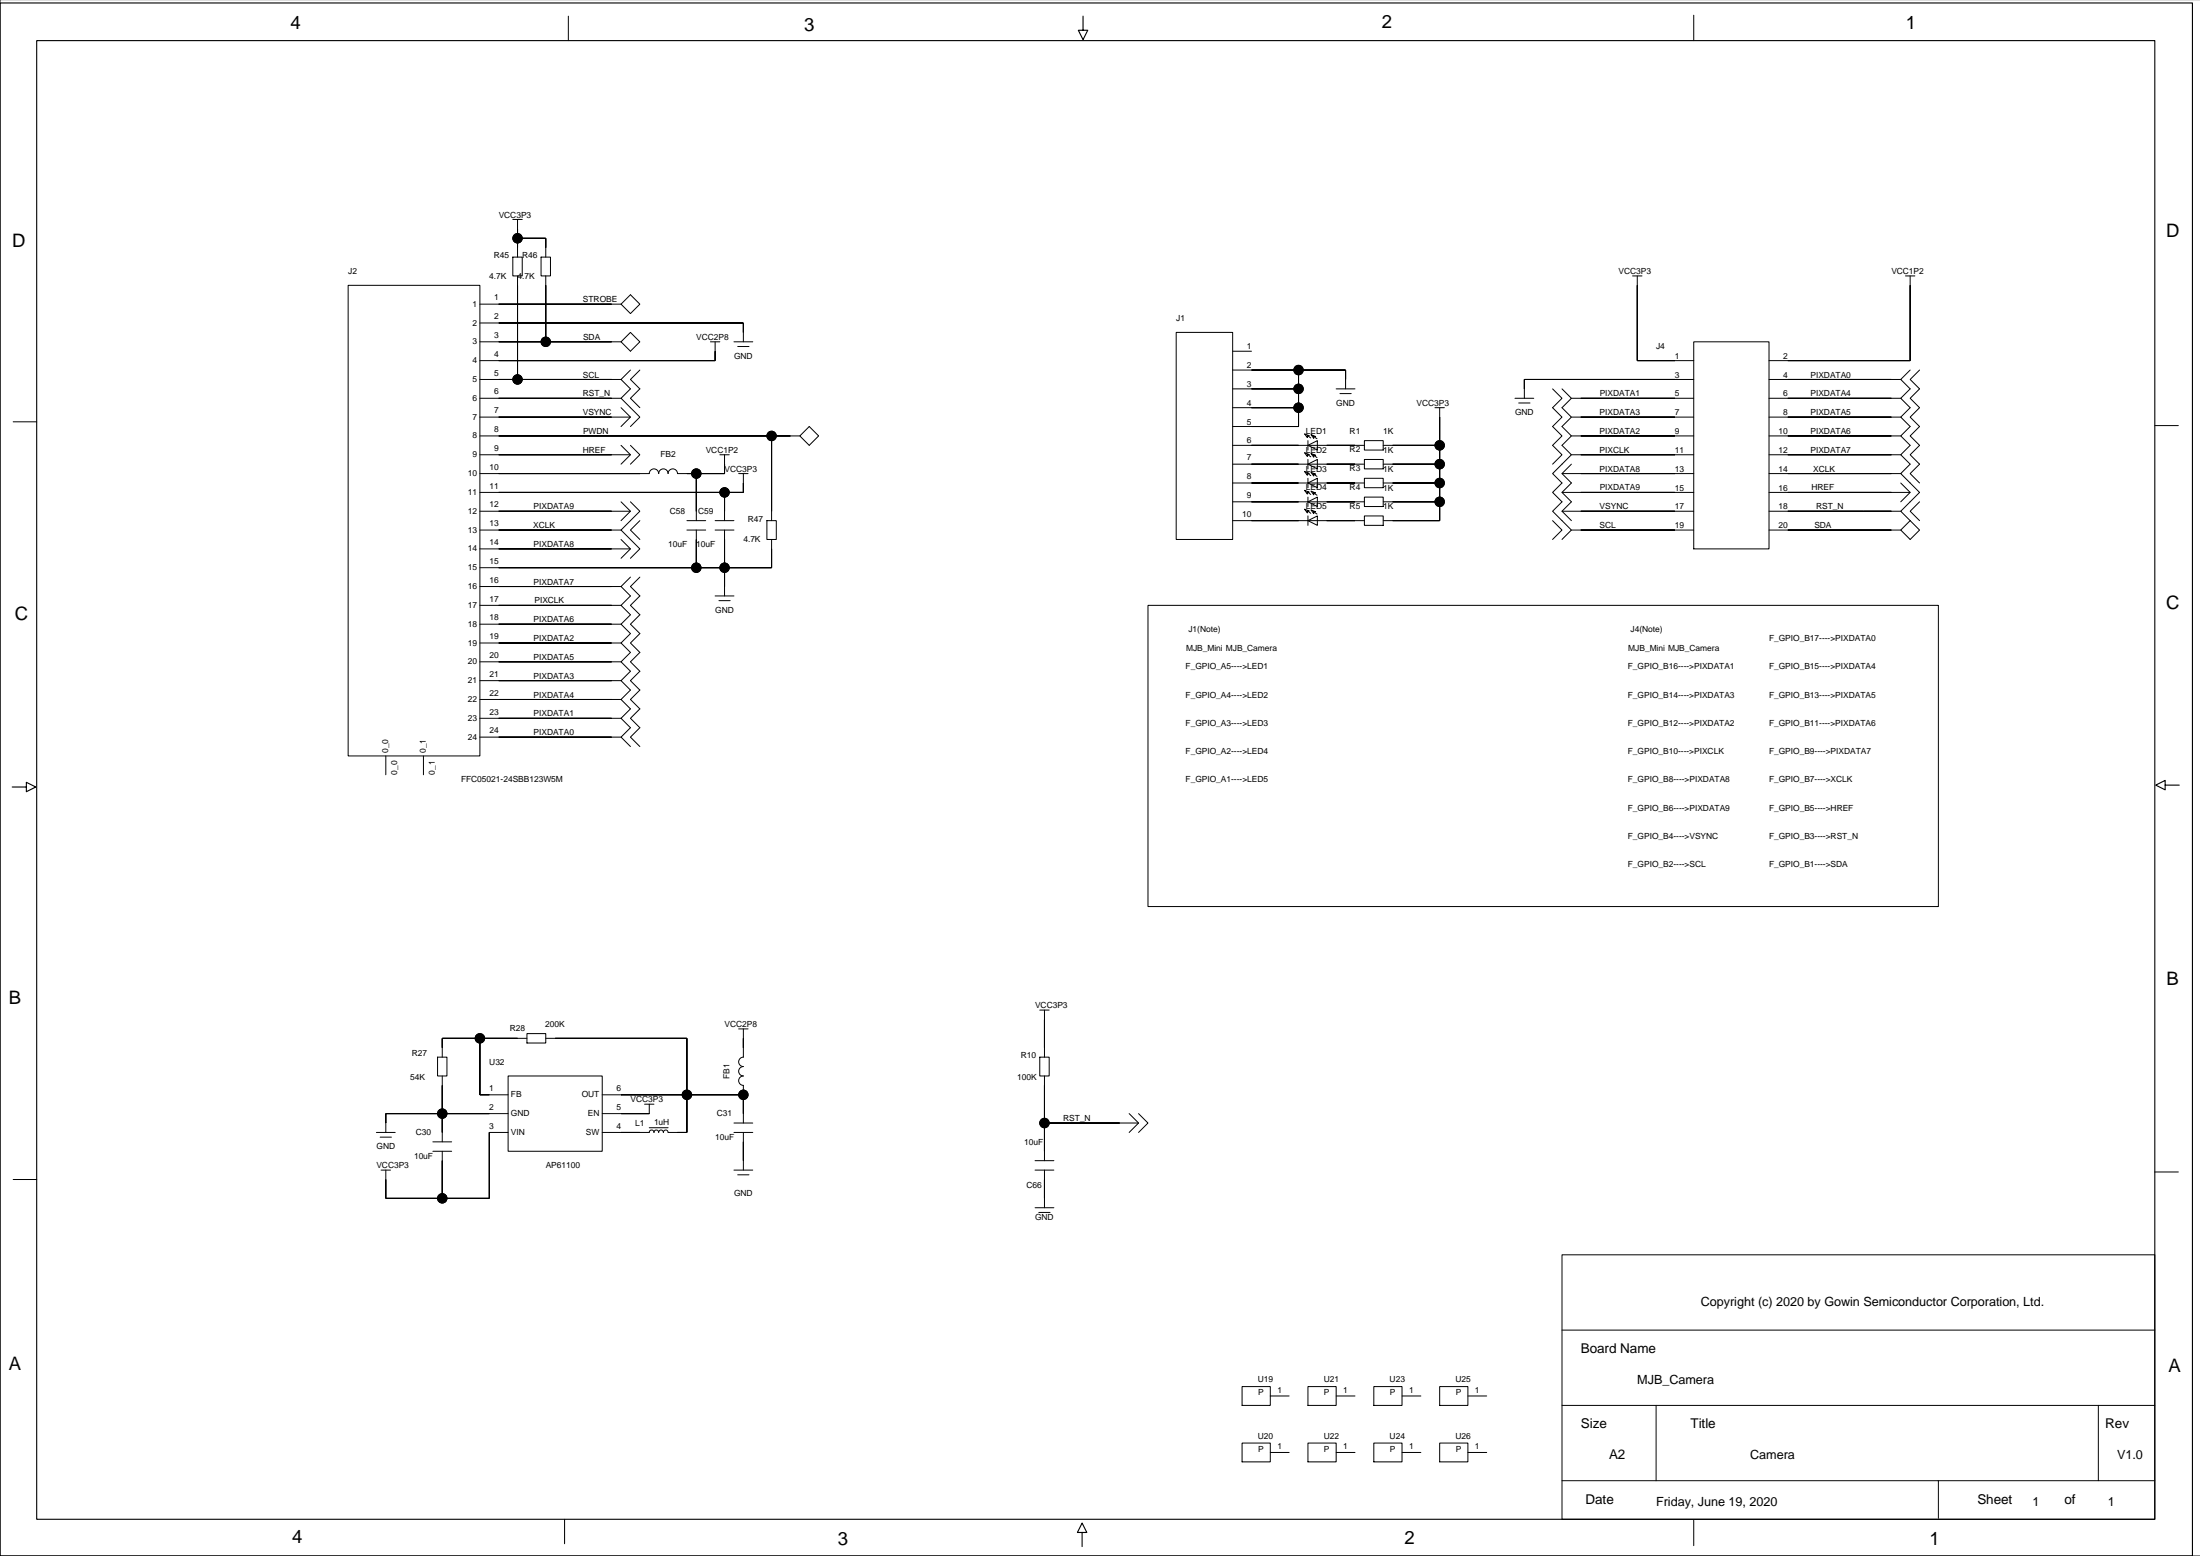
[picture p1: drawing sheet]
<svg xmlns="http://www.w3.org/2000/svg" width="594mm" height="420mm" viewBox="0 0 594 420" stroke-linecap="round" stroke-linejoin="round" font-family="sans-serif">
<g fill="none" stroke="#000" stroke-width=".27">
<path d="M0 -.1v419.9h593.8M153.4 4.4v6.6M457.1 4.1v6.9M138.4 59.2h2.5M139.7 59.2v10.2M144.7 56.7h.1M94 77h35.5v127h-35.5zM138.4 69.4h2.5v5h-2.5zM139.7 61.7h.1M139.7 64.3h7.6v5.1M139.7 74.4v28M146 69.4h2.6v5h-2.6z"/>
<path d="M147.3 74.4v17.8M440.6 74.4h2.5M441.9 77h.1M441.9 74.4v22.9h15.2M446.9 71.9h.1M514.2 74.4h2.6M515.5 77h.1M515.5 74.4v22.9h-38.1M520.6 71.9h.1M129.5 87.1h71.1v5.1M129.5 92.2h38.1M129.5 82.1h38.1"/>
<path d="M167.6 82.1l2.5-2.6 2.6 2.6-2.6 2.5zM170.1 99.8l-2.5 2.6 2.5 2.5-2.5 2.6 5.1 5-2.6 2.6M170.1 89.7l2.6 2.5-2.6 2.6-2.5-2.6zM172.7 99.8l-2.6 2.6 2.6 2.5-2.6 2.6 2.6 2.5M191.7 92.2h2.6M193 94.8h.1M193 92.2v5.1h-63.5M198.1 89.7h.1M198.1 92.2h5.1M199.1 93.5h3M317.4 89.7h15.3v55.8h-15.3zM332.7 99.8h30.4v5.1"/>
<path d="M332.7 94.8h5M350.4 99.8v15.3h-17.7M457.1 92.2h20.3v55.9h-20.3zM515.5 99.8l-2.5 2.6 2.5 2.5-2.5 2.6 2.5 2.5-2.5 2.5 2.5 2.6-2.5 2.5 2.5 2.6-2.5 2.5 2.5 2.5-2.5 2.6 5 5.1-5 5 2.5 2.6M518 99.8l-2.5 2.6 2.5 2.5-2.5 2.6 2.5 2.5-2.5 2.5 2.5 2.6-2.5 2.5 2.5 2.6-2.5 2.5 2.5 2.5-2.5 2.6 2.5 2.5M3.6 113.8h6.3M129.5 102.4h38.1M129.5 117.6h86.4M129.5 112.5h40.6M129.5 107.5h38.1M167.6 110l2.5 2.5-2.5 2.6M208.2 117.6v22.9"/>
<path d="M215.9 117.6l2.5-2.5 2.5 2.5-2.5 2.6zM332.7 110h17.7M332.7 104.9h17.7M352.1 117.1l1.2 .5h-.5v.5zM352.9 117.5l.8 .7M353 118.9v2.5M353.8 117.3l1.3 .5h-.5v.5zM354.6 117.8l.8 .6M360.6 104.9h5.1M361.6 106.2h3.1M368.2 118.9h5.1v2.5h-5.1zM383.5 107.5h.1"/>
<path d="M387.3 110h2.5M388.5 112.5h.1M388.5 110v30.5h-15.2M408.8 107.5h5.1M409.9 108.7h3M419 104.9l2.5 2.6-2.5 2.5 2.5 2.5-2.5 2.6 2.5 2.5-2.5 2.6 2.5 2.5-2.5 2.5M421.5 104.9l2.6 2.6-2.6 2.5 2.6 2.5-2.6 2.6 2.6 2.5-2.6 2.6 2.6 2.5-5.1 5.1 2.5 2.5-2.5 2.6 2.5 2.5-2.5 2.5 5.1 5.1-2.6 2.5M424.1 117.6h33M424.1 112.5h33M424.1 107.5h33M457.1 102.4h-45.7v5.1M477.4 102.4h35.6"/>
<path d="M477.4 117.6h35.6M477.4 112.5h35.6M477.4 107.5h35.6M581.5 114.8h6.4M129.5 122.7h40.6M129.5 137.9h40.6M167.6 120.2l2.5 2.5-2.5 2.5M167.6 135.4l2.5 2.5-2.5 2.6M170.1 120.2l2.6 2.5-2.6 2.5M170.1 135.4l2.6 2.5-5.1 5.1 5.1 5.1-2.6 2.5M187.9 127.8v12.7M194.3 122.7h2.5"/>
<path d="M195.5 125.2h.1M195.5 122.7v5.1h-12.7a1.27 1.27 0 0 0-1.2-1.3 1.27 1.27 0 0 0-1.3 1.3 1.27 1.27 0 0 0-1.3-1.3 1.27 1.27 0 0 0-1.2 1.3 1.27 1.27 0 0 0-1.3-1.3 1.27 1.27 0 0 0-1.3 1.3h-45.7M195.5 132.9v7.6M199.3 127.8h2.6M200.6 120.2h.1M200.6 130.3h.1M200.6 127.8v5.1h-71.1M205.7 125.2h.1M332.7 120.2h35.5M332.7 125.2h35.5M332.7 130.3h35.5M332.7 135.4h35.5"/>
<path d="M350.4 120.2h.1M350.4 125.2h.1M350.4 130.3h.1M350.4 135.4h.1M352.1 122.1l1.2 .5h-.5v.6zM352.1 127.2l1.2 .5h-.5v.5zM352.1 132.3l1.2 .5h-.5v.5zM352.1 137.4l1.2 .5h-.5v.5zM352.9 122.6l.8 .7M352.9 127.7l.8 .6M352.9 132.7l.8 .7M352.9 137.8l.8 .7"/>
<path d="M353 120.2l2.5-1.3v2.5zM353 125.2l2.5-1.2v2.5zM353 130.3l2.5-1.3v2.6zM353 135.4l2.5-1.3v2.6zM353 124v2.5M353 129v2.6M353 134.1v2.6M353 139.2v2.5M353.8 122.3l1.3 .5h-.5v.6zM353.8 127.4l1.3 .5h-.5v.5zM353.8 132.5l1.3 .5h-.5v.5zM353.8 137.6l1.3 .5h-.5v.5z"/>
<path d="M354.6 122.8l.8 .7M354.6 127.9l.8 .6M354.6 133l.8 .6M354.6 138.1l.8 .6M358.1 120.2h.1M358.1 125.2h.1M358.1 130.3h.1M358.1 135.4h.1M368.2 124h5.1v2.5h-5.1zM368.2 129h5.1v2.6h-5.1zM368.2 134.1h5.1v2.6h-5.1zM368.2 139.2h5.1v2.5h-5.1z"/>
<path d="M373.3 120.2h15.2M373.3 125.2h15.2M373.3 130.3h15.2M373.3 135.4h15.2M421.5 127.8h35.6M421.5 132.9h35.6M421.5 137.9h35.6M424.1 125.2l-2.6 2.6 2.6 2.5-2.6 2.6 2.6 2.5-2.6 2.5 2.6 2.6M424.1 122.7h33M477.4 122.7h35.6M477.4 127.8h35.6M477.4 132.9h38.1"/>
<path d="M477.4 137.9h35.6M513 130.3l2.5 2.6-2.5 2.5M518 135.4l-2.5 2.5 2.5 2.6M129.5 148.1h40.6M129.5 158.2h38.1M129.5 143h38.1M167.6 145.5l2.5 2.6-2.5 2.5M170.1 155.7l-2.5 2.5 2.5 2.6-2.5 2.5 2.5 2.6-2.5 2.5 2.5 2.5-2.5 2.6 2.5 2.5-2.5 2.6 2.5 2.5-2.5 2.5 2.5 2.6-2.5 2.5 2.5 2.6-2.5 2.5 2.5 2.5-2.5 2.6 2.5 2.5M172.7 140.5l-2.6 2.5 2.6 2.5M172.7 155.7l-2.6 2.5 2.6 2.6-2.6 2.5 2.6 2.6-2.6 2.5 2.6 2.5-2.6 2.6 2.6 2.5-2.6 2.6 2.6 2.5-2.6 2.5 2.6 2.6-2.6 2.5 2.6 2.6-2.6 2.5 2.6 2.5-2.6 2.6 2.6 2.5M185.4 140.5h5.1M185.4 143h5.1"/>
<path d="M187.9 143v10.2M193 140.5h5.1M193 143h5.1M195.5 143v17.8M207 140.5h2.5v5h-2.5zM208.2 145.5v7.7h-78.7M332.7 140.5h35.5M350.4 140.5h.1M353 140.5l2.5-1.3v2.5zM358.1 140.5h.1M419 140.5l2.5 2.5-2.5 2.5M424.1 143h33"/>
<path d="M477.4 143h35.6M515.5 140.5l2.5 2.5-2.5 2.5-2.5-2.5zM129.5 163.3h38.1M129.5 168.4h38.1M129.5 173.5h38.1M129.5 178.6h38.1M193 160.8h5.1M194 162.1h3.1M309.8 163.3h213.3v81.3h-213.3zM129.5 183.6h38.1M129.5 188.7h38.1M129.5 193.8h38.1"/>
<path d="M129.5 198.9h38.1M104.1 204v5M114.3 204v5M142.2 278.9h5.1v2.5h-5.1zM199.3 277.6h2.6M200.6 277.6v7.6a1.27 1.27 0 0 0-1.3 1.3 1.27 1.27 0 0 0 1.3 1.3 1.27 1.27 0 0 0-1.3 1.2 1.27 1.27 0 0 0 1.3 1.3 1.27 1.27 0 0 0-1.3 1.3 1.27 1.27 0 0 0 1.3 1.2v10.2M205.7 275.1h.1M280.6 272.5h2.5M281.9 275.1h.1M281.9 272.5v12.7M287 270h.1M118.1 285.2h2.5v5.1h-2.5z"/>
<path d="M119.4 290.3v17.8M129.5 280.1v15.3h7.6M137.1 290.3h25.4v20.3h-25.4zM142.2 280.1h-22.8v5.1M147.3 280.1h38.1v25.4h-5.1a.64 .64 0 0 0-.6-.6 .64 .64 0 0 0-.7 .6 .64 .64 0 0 0-.6-.6 .64 .64 0 0 0-.6 .6 .64 .64 0 0 0-.7-.6 .64 .64 0 0 0-.6 .6 .64 .64 0 0 0-.6-.6 .64 .64 0 0 0-.7 .6h-12.7M162.5 295.4h38.1M174 297.9h2.5M175.2 297.9v2.6h-12.7M180.3 295.4h.1M200.6 295.4h.1M200.6 280.1h.1M280.6 285.2h2.5v5.1h-2.5z"/>
<path d="M281.9 290.3v22.8M3.6 318.2h6.3M101.6 305.5h5.1M102.6 306.8h3M102.8 315.7h2.6M104.1 318.2h.1M109.2 313.1h.1M116.8 308.1h5.1M116.8 310.6h5.1M119.4 310.6v12.7M137.1 305.5h-5v17.8h-28v-7.6M137.1 300.5h-33v5"/>
<path d="M175.2 300.5h.1M175.2 304.3h5.1M198.1 315.7h5.1M198.1 303h5.1M198.1 305.5h5.1M199.1 317h3M200.6 305.5v10.2M279.3 315.7h5.1M279.3 313.1h5.1M281.9 315.7v10.1M281.9 303h25.4M304.7 300.5l2.6 2.5-2.6 2.5"/>
<path d="M307.3 300.5l2.5 2.5-2.5 2.5M581.5 316.2h6.4M279.3 325.8h5.1M280.4 327.1h3M421.5 338.5h160v71.4h-160zM421.5 358.9h160M335.2 374.1h7.6v5.1h-7.6zM342.8 376.6h5.1M353 374.1h7.6v5.1h-7.6zM360.6 376.6h5.1M370.8 374.1h7.6v5.1h-7.6zM378.4 376.6h5.1"/>
<path d="M388.5 374.1h7.6v5.1h-7.6zM396.1 376.6h5.1M421.5 379.2h160M446.9 379.2v20.3M566.3 379.2v20.3M335.2 389.3h7.6v5.1h-7.6zM342.8 391.9h5.1M353 389.3h7.6v5.1h-7.6zM360.6 391.9h5.1M370.8 389.3h7.6v5.1h-7.6zM378.4 391.9h5.1M388.5 389.3h7.6v5.1h-7.6z"/>
<path d="M396.1 391.9h5.1M421.5 399.5h160M523.1 399.5v10.1M152.4 409.9v6.6M457.1 410.2v6.8"/>
<circle cx="139.7" cy="64.3" r="1.27"/>
<circle cx="147.3" cy="92.2" r="1.27"/>
<circle cx="350.4" cy="99.8" r="1.27"/>
<circle cx="139.7" cy="102.4" r="1.27"/>
<circle cx="208.2" cy="117.6" r="1.27"/>
<circle cx="350.4" cy="104.9" r="1.27"/>
<circle cx="350.4" cy="110" r="1.27"/>
<circle cx="187.9" cy="127.8" r="1.27"/>
<circle cx="195.5" cy="132.9" r="1.27"/>
<circle cx="388.5" cy="135.4" r="1.27"/>
<circle cx="388.5" cy="120.2" r="1.27"/>
<circle cx="388.5" cy="125.2" r="1.27"/>
<circle cx="388.5" cy="130.3" r="1.27"/>
<circle cx="187.9" cy="153.2" r="1.27"/>
<circle cx="195.5" cy="153.2" r="1.27"/>
<circle cx="129.5" cy="280.1" r="1.27"/>
<circle cx="185.4" cy="295.4" r="1.27"/>
<circle cx="200.6" cy="295.4" r="1.27"/>
<circle cx="119.4" cy="300.5" r="1.27"/>
<circle cx="281.9" cy="303" r="1.27"/>
<circle cx="119.4" cy="323.3" r="1.27"/>
</g>
<path d="M0 .8h591.7v419h-591.7zM9.9 11h571.6v398.9h-571.6zM292.3 4.4v3.8h-1.3l1.3 2.5 1.3-2.5h-1.3M3.3 212.3h3.8v1.3l2.5-1.3-2.5-1.2v1.2M584.3 211.8v1.3l-2.5-1.3 2.5-1.2v1.2h3.8M292 413.5h-1.2l1.2-2.6 1.3 2.6h-1.3v3.8" fill="none" stroke="#000" stroke-width=".3"/>
<g fill="#000" stroke="#000" stroke-width=".27">
<path d="M139.7 77v25.4z" fill-rule="evenodd"/>
<path d="M139.7 64.3v2.5z" fill-rule="evenodd"/>
<path d="M139.7 61.7v2.6z" fill-rule="evenodd"/>
<path d="M147.3 77v15.2z" fill-rule="evenodd"/>
<path d="M139.7 64.3h7.6z" fill-rule="evenodd"/>
<path d="M147.3 64.3v2.5z" fill-rule="evenodd"/>
<path d="M441.9 77v20.3z" fill-rule="evenodd"/>
<path d="M515.5 77v20.3z" fill-rule="evenodd"/>
<path d="M134.6 92.2h12.7z" fill-rule="evenodd"/>
<path d="M134.6 82.1h30.5z" fill-rule="evenodd"/>
<path d="M147.3 92.2h17.8z" fill-rule="evenodd"/>
<path d="M193 94.8v2.5z" fill-rule="evenodd"/>
<path d="M134.6 97.3h58.4z" fill-rule="evenodd"/>
<path d="M200.6 87.1v2.6z" fill-rule="evenodd"/>
<path d="M134.6 87.1h66z" fill-rule="evenodd"/>
<path d="M337.7 99.8h12.7z" fill-rule="evenodd"/>
<path d="M350.4 99.8v5.1z" fill-rule="evenodd"/>
<path d="M363.1 99.8v2.6z" fill-rule="evenodd"/>
<path d="M350.4 99.8h12.7z" fill-rule="evenodd"/>
<path d="M441.9 97.3h10.1z" fill-rule="evenodd"/>
<path d="M482.5 97.3h33z" fill-rule="evenodd"/>
<path d="M134.6 102.4h5.1z" fill-rule="evenodd"/>
<path d="M139.7 102.4h25.4z" fill-rule="evenodd"/>
<path d="M134.6 112.5h30.5z" fill-rule="evenodd"/>
<path d="M134.6 107.5h30.5z" fill-rule="evenodd"/>
<path d="M208.2 117.6v20.3z" fill-rule="evenodd"/>
<path d="M134.6 117.6h73.6z" fill-rule="evenodd"/>
<path d="M208.2 117.6h5.1z" fill-rule="evenodd"/>
<path d="M337.7 115.1h12.7z" fill-rule="evenodd"/>
<path d="M350.4 110v5.1z" fill-rule="evenodd"/>
<path d="M337.7 110h12.7z" fill-rule="evenodd"/>
<path d="M350.4 104.9v5.1z" fill-rule="evenodd"/>
<path d="M337.7 104.9h12.7z" fill-rule="evenodd"/>
<path d="M388.5 112.5v7.7z" fill-rule="evenodd"/>
<path d="M411.4 102.4v2.5z" fill-rule="evenodd"/>
<path d="M426.6 117.6h25.4z" fill-rule="evenodd"/>
<path d="M426.6 112.5h25.4z" fill-rule="evenodd"/>
<path d="M426.6 107.5h25.4z" fill-rule="evenodd"/>
<path d="M411.4 102.4h40.6z" fill-rule="evenodd"/>
<path d="M482.5 117.6h27.9z" fill-rule="evenodd"/>
<path d="M482.5 112.5h27.9z" fill-rule="evenodd"/>
<path d="M482.5 107.5h27.9z" fill-rule="evenodd"/>
<path d="M482.5 102.4h27.9z" fill-rule="evenodd"/>
<path d="M134.6 122.7h30.5z" fill-rule="evenodd"/>
<path d="M134.6 137.9h30.5z" fill-rule="evenodd"/>
<path d="M134.6 127.8h38.1z" fill-rule="evenodd"/>
<path d="M185.4 127.8h2.5z" fill-rule="evenodd"/>
<path d="M187.9 127.8v10.1z" fill-rule="evenodd"/>
<path d="M195.5 132.9v5z" fill-rule="evenodd"/>
<path d="M134.6 132.9h60.9z" fill-rule="evenodd"/>
<path d="M195.5 125.2v2.6z" fill-rule="evenodd"/>
<path d="M187.9 127.8h7.6z" fill-rule="evenodd"/>
<path d="M200.6 130.3v2.6z" fill-rule="evenodd"/>
<path d="M195.5 132.9h5.1z" fill-rule="evenodd"/>
<path d="M337.7 120.2h12.7z" fill-rule="evenodd"/>
<path d="M337.7 125.2h12.7z" fill-rule="evenodd"/>
<path d="M337.7 130.3h12.7z" fill-rule="evenodd"/>
<path d="M337.7 135.4h12.7z" fill-rule="evenodd"/>
<path d="M358.1 120.2h7.6z" fill-rule="evenodd"/>
<path d="M358.1 125.2h7.6z" fill-rule="evenodd"/>
<path d="M358.1 130.3h7.6z" fill-rule="evenodd"/>
<path d="M358.1 135.4h7.6z" fill-rule="evenodd"/>
<path d="M375.8 135.4h12.7z" fill-rule="evenodd"/>
<path d="M388.5 135.4v5.1z" fill-rule="evenodd"/>
<path d="M375.8 130.3h12.7z" fill-rule="evenodd"/>
<path d="M388.5 130.3v5.1z" fill-rule="evenodd"/>
<path d="M375.8 125.2h12.7z" fill-rule="evenodd"/>
<path d="M388.5 125.2v5.1z" fill-rule="evenodd"/>
<path d="M388.5 120.2v5z" fill-rule="evenodd"/>
<path d="M375.8 120.2h12.7z" fill-rule="evenodd"/>
<path d="M426.6 137.9h25.4z" fill-rule="evenodd"/>
<path d="M426.6 132.9h25.4z" fill-rule="evenodd"/>
<path d="M426.6 127.8h25.4z" fill-rule="evenodd"/>
<path d="M426.6 122.7h25.4z" fill-rule="evenodd"/>
<path d="M482.5 137.9h20.3z" fill-rule="evenodd"/>
<path d="M482.5 132.9h27.9z" fill-rule="evenodd"/>
<path d="M482.5 127.8h27.9z" fill-rule="evenodd"/>
<path d="M482.5 122.7h27.9z" fill-rule="evenodd"/>
<path d="M502.8 137.9h7.6z" fill-rule="evenodd"/>
<path d="M134.6 148.1h30.5z" fill-rule="evenodd"/>
<path d="M134.6 158.2h30.5z" fill-rule="evenodd"/>
<path d="M134.6 143h30.5z" fill-rule="evenodd"/>
<path d="M187.9 145.5v7.7z" fill-rule="evenodd"/>
<path d="M134.6 153.2h53.3z" fill-rule="evenodd"/>
<path d="M187.9 153.2h7.6z" fill-rule="evenodd"/>
<path d="M195.5 153.2v5z" fill-rule="evenodd"/>
<path d="M195.5 145.5v7.7z" fill-rule="evenodd"/>
<path d="M208.2 148.1v5.1z" fill-rule="evenodd"/>
<path d="M195.5 153.2h12.7z" fill-rule="evenodd"/>
<path d="M337.7 140.5h12.7z" fill-rule="evenodd"/>
<path d="M358.1 140.5h7.6z" fill-rule="evenodd"/>
<path d="M375.8 140.5h12.7z" fill-rule="evenodd"/>
<path d="M426.6 143h25.4z" fill-rule="evenodd"/>
<path d="M482.5 143h27.9z" fill-rule="evenodd"/>
<path d="M134.6 163.3h30.5z" fill-rule="evenodd"/>
<path d="M134.6 168.4h30.5z" fill-rule="evenodd"/>
<path d="M134.6 173.5h30.5z" fill-rule="evenodd"/>
<path d="M134.6 178.6h30.5z" fill-rule="evenodd"/>
<path d="M134.6 183.6h30.5z" fill-rule="evenodd"/>
<path d="M134.6 188.7h30.5z" fill-rule="evenodd"/>
<path d="M134.6 193.8h30.5z" fill-rule="evenodd"/>
<path d="M134.6 198.9h30.5z" fill-rule="evenodd"/>
<path d="M281.9 275.1v7.6z" fill-rule="evenodd"/>
<path d="M119.4 280.1v2.6z" fill-rule="evenodd"/>
<path d="M119.4 292.8v7.7z" fill-rule="evenodd"/>
<path d="M129.5 280.1v15.3z" fill-rule="evenodd"/>
<path d="M119.4 280.1h10.1z" fill-rule="evenodd"/>
<path d="M129.5 295.4h2.6z" fill-rule="evenodd"/>
<path d="M129.5 280.1h10.2z" fill-rule="evenodd"/>
<path d="M149.8 280.1h35.6z" fill-rule="evenodd"/>
<path d="M185.4 280.1v15.3z" fill-rule="evenodd"/>
<path d="M167.6 295.4h17.8z" fill-rule="evenodd"/>
<path d="M185.4 295.4v10.1z" fill-rule="evenodd"/>
<path d="M200.6 280.1v2.6z" fill-rule="evenodd"/>
<path d="M200.6 295.4v5.1z" fill-rule="evenodd"/>
<path d="M185.4 295.4h15.2z" fill-rule="evenodd"/>
<path d="M281.9 292.8v10.2z" fill-rule="evenodd"/>
<path d="M104.1 318.2v5.1z" fill-rule="evenodd"/>
<path d="M104.1 300.5v2.5z" fill-rule="evenodd"/>
<path d="M119.4 313.1v10.2z" fill-rule="evenodd"/>
<path d="M119.4 300.5v5z" fill-rule="evenodd"/>
<path d="M104.1 300.5h15.3z" fill-rule="evenodd"/>
<path d="M132.1 305.5v17.8z" fill-rule="evenodd"/>
<path d="M119.4 300.5h12.7z" fill-rule="evenodd"/>
<path d="M167.6 305.5h5.1z" fill-rule="evenodd"/>
<path d="M167.6 300.5h7.6z" fill-rule="evenodd"/>
<path d="M182.8 305.5h2.6z" fill-rule="evenodd"/>
<path d="M200.6 308.1v5z" fill-rule="evenodd"/>
<path d="M281.9 318.2v5.1z" fill-rule="evenodd"/>
<path d="M281.9 303v7.6z" fill-rule="evenodd"/>
<path d="M281.9 303h20.3z" fill-rule="evenodd"/>
<path d="M104.1 323.3h15.3z" fill-rule="evenodd"/>
<path d="M119.4 323.3h12.7z" fill-rule="evenodd"/>
<circle cx="139.7" cy="64.3" r="1.27"/>
<circle cx="147.3" cy="92.2" r="1.27"/>
<circle cx="350.4" cy="99.8" r="1.27"/>
<circle cx="139.7" cy="102.4" r="1.27"/>
<circle cx="208.2" cy="117.6" r="1.27"/>
<circle cx="350.4" cy="104.9" r="1.27"/>
<circle cx="350.4" cy="110" r="1.27"/>
<circle cx="187.9" cy="127.8" r="1.27"/>
<circle cx="195.5" cy="132.9" r="1.27"/>
<circle cx="388.5" cy="135.4" r="1.27"/>
<circle cx="388.5" cy="120.2" r="1.27"/>
<circle cx="388.5" cy="125.2" r="1.27"/>
<circle cx="388.5" cy="130.3" r="1.27"/>
<circle cx="187.9" cy="153.2" r="1.27"/>
<circle cx="195.5" cy="153.2" r="1.27"/>
<circle cx="129.5" cy="280.1" r="1.27"/>
<circle cx="185.4" cy="295.4" r="1.27"/>
<circle cx="200.6" cy="295.4" r="1.27"/>
<circle cx="119.4" cy="300.5" r="1.27"/>
<circle cx="281.9" cy="303" r="1.27"/>
<circle cx="119.4" cy="323.3" r="1.27"/>
</g>
<g font-size="5">
<text x="78.4" y="7.9">4</text>
<text x="217" y="8.4">3</text>
<text x="372.9" y="7.6">2</text>
<text x="514.4" y="7.9">1</text>
<text x="584.6" y="64">D</text>
<text x="3.3" y="66.5">D</text>
<text x="4" y="167.4">C</text>
<text x="584.6" y="164.3">C</text>
<text x="584.7" y="265.6">B</text>
<text x="2.4" y="271">B</text>
<text x="2.4" y="369.5">A</text>
<text x="585.2" y="370.3">A</text>
<text x="78.9" y="416.2">4</text>
<text x="226.2" y="416.7">3</text>
<text x="379" y="416.5">2</text>
<text x="520.7" y="416.7">1</text>
</g>
<g font-size="3.6">
<text x="426.6" y="365">Board Name</text>
<text x="426.6" y="385.3">Size</text>
<text x="456.2" y="385.3">Title</text>
<text x="568.2" y="385.3">Rev</text>
<text x="434.2" y="393.6">A2</text>
<text x="427.9" y="405.7">Date</text>
<text x="533.6" y="405.7">Sheet</text>
<text x="557.2" y="405.9">of</text>
</g>
<g font-size="3.4">
<text x="459" y="352.3">Copyright (c) 2020 by Gowin Semiconductor Corporation, Ltd.</text>
<text x="441.9" y="373.3">MJB_Camera</text>
<text x="472.3" y="393.6">Camera</text>
<text x="571.4" y="393.6">V1.0</text>
<text x="446.9" y="406.3">Friday, June 19, 2020</text>
<text x="548.5" y="406.3">1</text>
<text x="568.8" y="406.3">1</text>
</g>
<g font-size="2.3">
<text x="134.6" y="58.7">VCC3P3</text>
<text x="133.3" y="69.7">R45</text>
<text x="140.9" y="69.7">R46</text>
<text x="94" y="73.9">J2</text>
<text x="132" y="75.2">4.7K</text>
<text x="139.7" y="75.2">4.7K</text>
<text x="436.8" y="73.9">VCC3P3</text>
<text x="510.4" y="73.9">VCC1P2</text>
<text x="127.5" y="82.7">1</text>
<text x="133.3" y="81">1</text>
<text x="157.3" y="81.5">STROBE</text>
<text x="127.5" y="87.8">2</text>
<text x="133.3" y="86.1">2</text>
<text x="317.4" y="86.6">J1</text>
<text x="127.5" y="92.9">3</text>
<text x="133.3" y="91.2">3</text>
<text x="157.4" y="91.7">SDA</text>
<text x="187.9" y="91.7">VCC2P8</text>
<text x="336.5" y="94.3">1</text>
<text x="446.9" y="94.3">J4</text>
<text x="127.5" y="98">4</text>
<text x="133.3" y="101.4">5</text>
<text x="133.3" y="96.3">4</text>
<text x="157.3" y="101.9">SCL</text>
<text x="198.1" y="96.8">GND</text>
<text x="336.5" y="99.3">2</text>
<text x="452" y="96.8">1</text>
<text x="452" y="101.9">3</text>
<text x="481.2" y="96.8">2</text>
<text x="481.2" y="101.9">4</text>
<text x="488.6" y="101.9">PIXDATA0</text>
<text x="127.5" y="103.1">5</text>
<text x="133.3" y="106.4">6</text>
<text x="157.3" y="106.9">RST_N</text>
<text x="336.5" y="104.4">3</text>
<text x="431.7" y="106.9">PIXDATA1</text>
<text x="452" y="107">5</text>
<text x="481.2" y="107">6</text>
<text x="488.6" y="106.9">PIXDATA4</text>
<text x="127.5" y="108.1">6</text>
<text x="127.5" y="113.2">7</text>
<text x="133.3" y="111.5">7</text>
<text x="157.3" y="112">VSYNC</text>
<text x="336.5" y="109.5">4</text>
<text x="360.6" y="109.5">GND</text>
<text x="382.3" y="109.5">VCC3P3</text>
<text x="408.9" y="112">GND</text>
<text x="431.7" y="112">PIXDATA3</text>
<text x="452" y="112">7</text>
<text x="481.2" y="112">8</text>
<text x="488.6" y="112">PIXDATA5</text>
<text x="127.5" y="118.3">8</text>
<text x="133.3" y="116.6">8</text>
<text x="157.3" y="117.1">PWDN</text>
<text x="336.5" y="114.6">5</text>
<text x="336.5" y="119.6">6</text>
<text x="352.4" y="117.1">LED1</text>
<text x="364.2" y="117">R1</text>
<text x="373.3" y="117.1">1K</text>
<text x="431.7" y="117.1">PIXDATA2</text>
<text x="452" y="117.1">9</text>
<text x="480" y="117.1">10</text>
<text x="488.6" y="117.1">PIXDATA6</text>
<text x="127.5" y="123.4">9</text>
<text x="133.3" y="121.7">9</text>
<text x="157.3" y="122.2">HREF</text>
<text x="178.2" y="123.4">FB2</text>
<text x="190.5" y="122.2">VCC1P2</text>
<text x="336.5" y="124.2">7</text>
<text x="352.4" y="122.2">LED2</text>
<text x="364.2" y="122.1">R2</text>
<text x="373.3" y="122.2">1K</text>
<text x="431.7" y="122.2">PIXCLK</text>
<text x="452" y="122.2">11</text>
<text x="480" y="122.2">12</text>
<text x="488.6" y="122.2">PIXDATA7</text>
<text x="126.2" y="128.5">10</text>
<text x="132.1" y="131.8">11</text>
<text x="132.1" y="126.7">10</text>
<text x="195.5" y="127.3">VCC3P3</text>
<text x="336.5" y="129.3">8</text>
<text x="352.4" y="127.3">LED3</text>
<text x="364.2" y="127.1">R3</text>
<text x="373.3" y="127.3">1K</text>
<text x="431.7" y="127.3">PIXDATA8</text>
<text x="452" y="127.3">13</text>
<text x="480" y="127.3">14</text>
<text x="489.3" y="127.3">XCLK</text>
<text x="126.2" y="133.5">11</text>
<text x="132.1" y="136.9">12</text>
<text x="144" y="137.4">PIXDATA9</text>
<text x="336.5" y="134.4">9</text>
<text x="352.4" y="132.3">LED4</text>
<text x="352.4" y="137.4">LED5</text>
<text x="364.2" y="132.2">R4</text>
<text x="364.2" y="137.3">R5</text>
<text x="373.3" y="132.3">1K</text>
<text x="373.3" y="137.4">1K</text>
<text x="431.7" y="137.4">VSYNC</text>
<text x="431.7" y="132.3">PIXDATA9</text>
<text x="452" y="137.4">17</text>
<text x="452" y="132.3">15</text>
<text x="480" y="137.4">18</text>
<text x="480" y="132.3">16</text>
<text x="488.9" y="132.3">HREF</text>
<text x="490.1" y="137.4">RST_N</text>
<text x="126.2" y="138.6">12</text>
<text x="126.2" y="143.7">13</text>
<text x="132.1" y="142">13</text>
<text x="143.9" y="142.5">XCLK</text>
<text x="180.8" y="138.6">C58</text>
<text x="188.4" y="138.6">C59</text>
<text x="201.8" y="140.8">R47</text>
<text x="335.2" y="139.4">10</text>
<text x="431.7" y="142.5">SCL</text>
<text x="452" y="142.5">19</text>
<text x="480" y="142.5">20</text>
<text x="489.7" y="142.5">SDA</text>
<text x="126.2" y="148.8">14</text>
<text x="132.1" y="147.1">14</text>
<text x="144" y="147.6">PIXDATA8</text>
<text x="180.3" y="147.6">10uF</text>
<text x="187.9" y="147.6">10uF</text>
<text x="200.6" y="146.3">4.7K</text>
<text x="126.2" y="153.8">15</text>
<text x="132.1" y="152.1">15</text>
<text x="126.2" y="158.9">16</text>
<text x="132.1" y="157.2">16</text>
<text x="144" y="157.7">PIXDATA7</text>
<text x="126.2" y="164">17</text>
<text x="132.1" y="167.4">18</text>
<text x="132.1" y="162.3">17</text>
<text x="144" y="167.9">PIXDATA6</text>
<text x="144.2" y="162.8">PIXCLK</text>
<text x="193" y="165.3">GND</text>
<text x="126.2" y="169.1">18</text>
<text x="132.1" y="172.5">19</text>
<text x="144" y="173">PIXDATA2</text>
<text x="320.7" y="170.4">J1(Note)</text>
<text x="440.1" y="170.4">J4(Note)</text>
<text x="477.4" y="173">F_GPIO_B17----&gt;PIXDATA0</text>
<text x="126.2" y="174.2">19</text>
<text x="126.2" y="179.2">20</text>
<text x="132.1" y="177.5">20</text>
<text x="144" y="178">PIXDATA5</text>
<text x="320.1" y="175.5">MJB_Mini MJB_Camera</text>
<text x="439.4" y="175.5">MJB_Mini MJB_Camera</text>
<text x="126.2" y="184.3">21</text>
<text x="132.1" y="182.6">21</text>
<text x="144" y="183.1">PIXDATA3</text>
<text x="320" y="180.6">F_GPIO_A5----&gt;LED1</text>
<text x="439.3" y="180.6">F_GPIO_B16----&gt;PIXDATA1</text>
<text x="477.4" y="180.6">F_GPIO_B15----&gt;PIXDATA4</text>
<text x="126.2" y="189.4">22</text>
<text x="132.1" y="187.7">22</text>
<text x="144" y="188.2">PIXDATA4</text>
<text x="320" y="188.2">F_GPIO_A4----&gt;LED2</text>
<text x="439.3" y="188.2">F_GPIO_B14----&gt;PIXDATA3</text>
<text x="477.4" y="188.2">F_GPIO_B13----&gt;PIXDATA5</text>
<text x="126.2" y="194.5">23</text>
<text x="132.1" y="197.9">24</text>
<text x="132.1" y="192.8">23</text>
<text x="144" y="193.3">PIXDATA1</text>
<text x="320" y="195.8">F_GPIO_A3----&gt;LED3</text>
<text x="439.3" y="195.8">F_GPIO_B12----&gt;PIXDATA2</text>
<text x="477.4" y="195.8">F_GPIO_B11----&gt;PIXDATA6</text>
<text x="104.8" y="203.2" transform="rotate(-90 104.8 203.2)">0_0</text>
<text x="115" y="203.2" transform="rotate(-90 115 203.2)">0_1</text>
<text x="126.2" y="199.6">24</text>
<text x="144" y="198.4">PIXDATA0</text>
<text x="320" y="203.4">F_GPIO_A2----&gt;LED4</text>
<text x="439.3" y="203.4">F_GPIO_B10----&gt;PIXCLK</text>
<text x="477.4" y="203.4">F_GPIO_B9----&gt;PIXDATA7</text>
<text x="107.2" y="209" transform="rotate(-90 107.2 209)">0_0</text>
<text x="117.4" y="209" transform="rotate(-90 117.4 209)">0_1</text>
<text x="124.4" y="211.1">FFC05021-24SBB123W5M</text>
<text x="320" y="211.1">F_GPIO_A1----&gt;LED5</text>
<text x="439.3" y="211.1">F_GPIO_B8----&gt;PIXDATA8</text>
<text x="477.4" y="211.1">F_GPIO_B7----&gt;XCLK</text>
<text x="439.3" y="218.7">F_GPIO_B6----&gt;PIXDATA9</text>
<text x="477.4" y="218.7">F_GPIO_B5----&gt;HREF</text>
<text x="439.3" y="226.3">F_GPIO_B4----&gt;VSYNC</text>
<text x="477.4" y="226.3">F_GPIO_B3----&gt;RST_N</text>
<text x="439.3" y="233.9">F_GPIO_B2----&gt;SCL</text>
<text x="477.4" y="233.9">F_GPIO_B1----&gt;SDA</text>
<text x="279.3" y="272">VCC3P3</text>
<text x="137.6" y="278.3">R28</text>
<text x="147.1" y="277.1">200K</text>
<text x="195.5" y="277.1">VCC2P8</text>
<text x="111.2" y="284.9">R27</text>
<text x="132" y="287.3">U32</text>
<text x="275.5" y="285.6">R10</text>
<text x="110.7" y="291.3">54K</text>
<text x="196.9" y="291.1" transform="rotate(-90 196.9 291.1)">FB1</text>
<text x="274.5" y="291.3">100K</text>
<text x="132" y="299.4">2</text>
<text x="132" y="294.3">1</text>
<text x="137.9" y="296.1">FB</text>
<text x="157" y="296.1">OUT</text>
<text x="166.3" y="294.3">6</text>
<text x="166.3" y="299.4">5</text>
<text x="170.1" y="297.4">VCC3P3</text>
<text x="132" y="304.5">3</text>
<text x="137.9" y="301.1">GND</text>
<text x="158.6" y="301.1">EN</text>
<text x="166.3" y="304.5">4</text>
<text x="171.4" y="303.7">L1</text>
<text x="176.5" y="303.4">1uH</text>
<text x="193.5" y="301.1">C31</text>
<text x="287" y="302.5">RST_N</text>
<text x="101.6" y="310.1">GND</text>
<text x="112.2" y="306.2">C30</text>
<text x="137.9" y="306.2">VIN</text>
<text x="158.1" y="306.2">SW</text>
<text x="193" y="307.6">10uF</text>
<text x="276.4" y="308.8">10uF</text>
<text x="101.6" y="315.2">VCC3P3</text>
<text x="111.7" y="312.6">10uF</text>
<text x="147.3" y="315.2">AP61100</text>
<text x="198.1" y="322.8">GND</text>
<text x="277" y="320.5">C66</text>
<text x="279.3" y="329.1">GND</text>
<text x="339.5" y="373">U19</text>
<text x="339.5" y="376.4">P</text>
<text x="344.7" y="375.8">1</text>
<text x="357.3" y="373">U21</text>
<text x="357.3" y="376.4">P</text>
<text x="362.5" y="375.8">1</text>
<text x="375" y="373">U23</text>
<text x="375.1" y="376.4">P</text>
<text x="380.3" y="375.8">1</text>
<text x="392.8" y="373">U25</text>
<text x="392.9" y="376.4">P</text>
<text x="398.1" y="375.8">1</text>
<text x="339.5" y="388.2">U20</text>
<text x="357.3" y="388.2">U22</text>
<text x="375" y="388.2">U24</text>
<text x="392.8" y="388.2">U26</text>
<text x="339.5" y="391.7">P</text>
<text x="344.7" y="391">1</text>
<text x="357.3" y="391.7">P</text>
<text x="362.5" y="391">1</text>
<text x="375.1" y="391.7">P</text>
<text x="380.3" y="391">1</text>
<text x="392.9" y="391.7">P</text>
<text x="398.1" y="391">1</text>
</g>
</svg>
